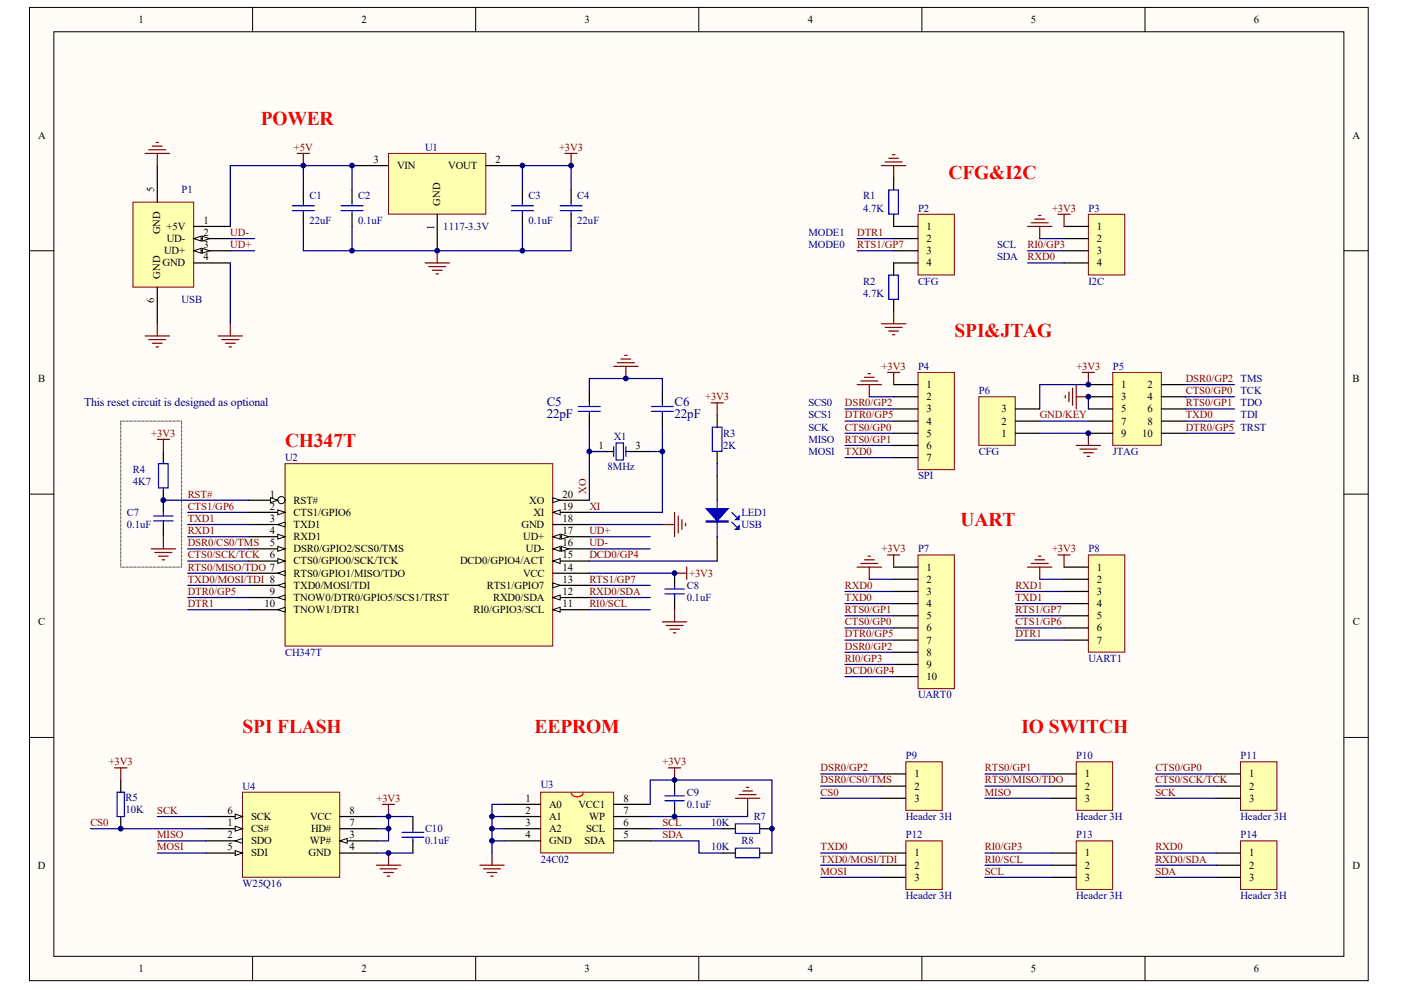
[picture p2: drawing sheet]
<svg xmlns="http://www.w3.org/2000/svg" width="297mm" height="210mm" viewBox="0 0 297 210" stroke-linecap="round" stroke-linejoin="round" font-family="sans-serif">
<g fill="#fffcf8" stroke="#000" stroke-width=".21">
<path d="M6.3 1.6h283.8v206.3h-283.8z"/>
<path d="M11.4 6.7h273.5v196.1h-273.5z"/>
</g>
<g fill="none" stroke="#000" stroke-width=".21">
<path d="M53.6 1.6v5.1M100.9 1.6v5.1M148.2 1.6v5.1M195.5 1.6v5.1M242.8 1.6v5.1M6.3 53.2h5.1M285 53.2h5.1M6.3 104.8h5.1M285 104.8h5.1M6.3 156.4h5.1M285 156.4h5.1M53.6 202.8v5.2"/>
<path d="M100.9 202.8v5.2M148.2 202.8v5.2M195.5 202.8v5.2M242.8 202.8v5.2"/>
</g>
<path d="M34.6 95.7v2.6M34.6 103.5v5.1M34.6 111.2v2.6M143 121.5v2.6M143 126.7v2.6" fill="none" stroke="#000" stroke-width=".26"/>
<path d="M33.6 98.3h2v5.1h-2zM32.6 109.4h4.1M32.6 110.4h4.1M34.6 108.6v.8M34.6 110.4v.8M141 125.9h4.1M141 124.9h4.1M143 124.1v.8M143 125.9v.8" fill="none" stroke="#00f" stroke-width=".26"/>
<g fill="none" stroke="#800000" stroke-width=".26">
<path d="M186.9 35.1h5.2M187.7 34.3h3.6M188.4 33.6h2.1M189.2 32.8h.5M189.5 35.1v2.6M186.9 68.6h5.2M187.7 69.4h3.6M188.4 70.2h2.1M189.2 71h.5M189.5 66.1v2.5M33.3 93.2h2.6M34.6 93.2v2.5"/>
<path d="M32.1 116.4h5.1M32.8 117.1h3.6M33.6 117.9h2.1M34.4 118.7h.5M34.6 113.8v2.6M140.4 111.2h2.6M143 108.6v5.2M143.8 109.4v3.6M144.6 110.2v2M145.3 111v.5M140.4 131.9h5.2M141.2 132.6h3.6"/>
<path d="M142 133.4h2.1M142.8 134.2h.5M143 129.3v2.6M143 121.5h2.6M145.6 120.2v2.6"/>
</g>
<path d="M230.8 45.4h7.7v12.9h-7.7z" fill="#ffffb0" stroke="#800000" stroke-width=".21"/>
<path d="M225.6 48h5.2M225.6 50.6h5.2M225.6 53.2h5.2M225.6 55.7h5.2" fill="none" stroke="#000" stroke-width=".26"/>
<path d="M217.9 48h5.1M218.6 47.2h3.6M219.4 46.5h2.1M220.2 45.7h.5M220.4 48v2.6M224.3 45.4h2.6M225.6 45.4v2.6" fill="none" stroke="#800000" stroke-width=".26"/>
<path d="M194.6 79h7.7v20.6h-7.7z" fill="#ffffb0" stroke="#800000" stroke-width=".21"/>
<path d="M189.5 81.5h5.1M189.5 84.1h5.1M189.5 86.7h5.1M189.5 89.3h5.1M189.5 91.9h5.1M189.5 94.4h5.1M189.5 97h5.1" fill="none" stroke="#000" stroke-width=".26"/>
<g fill="none" stroke="#800000" stroke-width=".26">
<path d="M119.8 32.5h2.6M121.1 32.5v2.6M183.3 80h2M184.1 79.2h.5M188.2 79h2.6M189.5 79v2.5M229.5 79h2.6M230.8 79v2.5M181.7 81.5h5.2M182.5 80.8h3.6M184.3 81.5v2.6M225.9 83.9v.5"/>
<path d="M226.6 83.1v2.1M227.4 82.3v3.6M228.2 81.5v5.2M228.2 84.1h2.6"/>
</g>
<path d="M82.4 32.5h20.6v12.9h-20.6z" fill="#ffffb0" stroke="#800000" stroke-width=".21"/>
<path d="M74.6 35.1h7.8M103 35.1h7.8M64.3 40.3v2.6M64.3 45.4v2.6M74.6 40.3v2.6M74.6 45.4v2.6M92.7 45.4v7.8M110.8 40.3v2.6M110.8 45.4v2.6M121.1 40.3v2.6M121.1 45.4v2.6" fill="none" stroke="#000" stroke-width=".26"/>
<path d="M63 32.5h2.6M64.3 32.5v2.6M90.1 55.7h5.2M90.9 56.5h3.6M91.7 57.3h2M92.4 58.1h.6M92.7 53.2v2.5" fill="none" stroke="#800000" stroke-width=".26"/>
<g fill="none" stroke="#00f" stroke-width=".26">
<path d="M62 44.7h4.6M62 43.6h4.6M64.3 42.9v.7M64.3 44.7v.7M72.3 44.7h4.7M72.3 43.6h4.7M74.6 42.9v.7M74.6 44.7v.7M108.4 44.7h4.7M108.4 43.6h4.7M110.8 42.9v.7M110.8 44.7v.7"/>
<path d="M118.8 44.7h4.6M118.8 43.6h4.6M121.1 42.9v.7M121.1 44.7v.7"/>
</g>
<path d="M28.2 42.9h12.9v18h-12.9z" fill="#ffffb0" stroke="#800000" stroke-width=".21"/>
<path d="M41.1 48h7.7M41.1 55.7h7.7M41.1 53.2h7.7M33.3 60.9v7.7" fill="none" stroke="#000" stroke-width=".26"/>
<g fill="#fffcf8" stroke="#000" stroke-width=".21">
<path d="M41.1 53.2l1.5-.5v1z"/>
<path d="M42.9 52.7l1.5 .5-1.5 .5z"/>
</g>
<path d="M41.1 50.6h7.7" fill="none" stroke="#000" stroke-width=".26"/>
<g fill="#fffcf8" stroke="#000" stroke-width=".21">
<path d="M41.1 50.6l1.5-.5v1z"/>
<path d="M42.9 50.1l1.5 .5-1.5 .5z"/>
</g>
<path d="M33.3 35.1v7.8" fill="none" stroke="#000" stroke-width=".26"/>
<g fill="none" stroke="#800000" stroke-width=".26">
<path d="M30.8 32.5h5.1M31.5 31.8h3.7M32.3 31h2.1M33.1 30.2h.5M33.3 32.5v2.6M30.8 71.2h5.1M31.5 72h3.7M32.3 72.8h2.1M33.1 73.5h.5M33.3 68.6v2.6M46.3 71.2h5.1M47 72h3.6"/>
<path d="M47.8 72.8h2.1M48.6 73.5h.5M48.8 68.6v2.6"/>
</g>
<path d="M114.6 168h15.5v12.8h-15.5z" fill="#ffffb0" stroke="#800000" stroke-width=".21"/>
<g fill="none" stroke="#000" stroke-width=".26">
<path d="M106.9 170.5h7.7M106.9 173.1h7.7M106.9 175.7h7.7M106.9 178.3h7.7M130.1 170.5h7.8M130.1 173.1h7.8M130.1 175.7h7.8M130.1 178.3h7.8M143 165.4v2.6M143 170.5v2.6M153.3 175.7h2.6M161.1 175.7h2.6"/>
<path d="M153.3 180.9h2.6M161.1 180.9h2.6"/>
</g>
<path d="M121.1 168a1.34 1.34 0 0 0 1.3 .9 1.34 1.34 0 0 0 1.3-.9" fill="none" stroke="#f00" stroke-width=".26"/>
<path d="M101.7 183.4h5.2M102.5 184.2h3.6M103.3 185h2M104.1 185.8h.5M104.3 180.9v2.5" fill="none" stroke="#800000" stroke-width=".26"/>
<path d="M141 168.7h4.1M141 169.8h4.1M143 168v.7M143 169.8v.7M155.9 174.7h5.2v2h-5.2zM155.9 179.8h5.2v2.1h-5.2z" fill="none" stroke="#00f" stroke-width=".26"/>
<path d="M51.4 168h20.6v18h-20.6z" fill="#ffffb0" stroke="#800000" stroke-width=".21"/>
<path d="M43.7 173.1h7.7M72.1 173.1h7.7M72.1 175.7h7.7" fill="none" stroke="#000" stroke-width=".26"/>
<path d="M49.9 172.6l1.5 .5-1.5 .5z" fill="#fffcf8" stroke="#000" stroke-width=".21"/>
<path d="M43.7 178.3h7.7" fill="none" stroke="#000" stroke-width=".26"/>
<path d="M49.9 178.3l1.5-.5v1z" fill="#fffcf8" stroke="#000" stroke-width=".21"/>
<path d="M43.7 180.9h7.7" fill="none" stroke="#000" stroke-width=".26"/>
<path d="M49.9 180.3l1.5 .6-1.5 .5z" fill="#fffcf8" stroke="#000" stroke-width=".21"/>
<path d="M43.7 175.7h7.7" fill="none" stroke="#000" stroke-width=".26"/>
<path d="M49.9 175.2l1.5 .5-1.5 .5z" fill="#fffcf8" stroke="#000" stroke-width=".21"/>
<path d="M72.1 178.3h7.7M72.1 180.9h7.7" fill="none" stroke="#000" stroke-width=".26"/>
<path d="M72.1 178.3l1.5-.5v1z" fill="#fffcf8" stroke="#000" stroke-width=".21"/>
<path d="M130.1 77.7h5.2M130.9 76.9h3.6M131.7 76.1h2M132.4 75.4h.6M132.7 77.7v2.6M79.8 183.4h5.2M80.6 184.2h3.6M81.3 185h2.1M82.1 185.8h.5M82.4 180.9v2.5" fill="none" stroke="#800000" stroke-width=".26"/>
<g fill="none" stroke="#00f" stroke-width=".26">
<path d="M122.6 86.2h4.7M122.6 87.2h4.7M125 85.4v.8M125 87.2v.8M138.1 86.2h4.7M138.1 87.2h4.7M140.4 85.4v.8M140.4 87.2v.8M24.8 168h1.6v5.1h-1.6zM85.2 176.5h4.7M85.2 177.5h4.7M87.5 175.7v.8"/>
<path d="M87.5 177.5v.8"/>
</g>
<path d="M125 82.8v2.6M125 88v2.6M140.4 82.8v2.6M140.4 88v2.6M25.6 165.4v2.6M25.6 173.1v2.6M87.5 173.1v2.6M87.5 178.3v2.6" fill="none" stroke="#000" stroke-width=".26"/>
<path d="M194.6 117.7h7.7v28.3h-7.7z" fill="#ffffb0" stroke="#800000" stroke-width=".21"/>
<path d="M189.5 120.2h5.1M189.5 122.8h5.1M189.5 125.4h5.1M189.5 128h5.1M189.5 130.6h5.1M189.5 133.1h5.1M189.5 135.7h5.1M189.5 138.3h5.1M189.5 140.9h5.1M189.5 143.5h5.1" fill="none" stroke="#000" stroke-width=".26"/>
<path d="M230.8 117.7h7.7v20.6h-7.7z" fill="#ffffb0" stroke="#800000" stroke-width=".21"/>
<path d="M225.6 120.2h5.2M225.6 122.8h5.2M225.6 125.4h5.2M225.6 128h5.2M225.6 130.6h5.2M225.6 133.1h5.2M225.6 135.7h5.2" fill="none" stroke="#000" stroke-width=".26"/>
<path d="M194.6 45.4h7.7v12.9h-7.7z" fill="#ffffb0" stroke="#800000" stroke-width=".21"/>
<path d="M189.5 37.7v2.6M189.5 45.4v2.6h5.1M189.5 50.6h5.1M189.5 53.2h5.1M194.6 55.7h-5.1v2.6M189.5 63.5v2.6M152.1 88v2.6M152.1 95.7v2.6M152.1 100.9v5.2M152.1 113.8v5.2" fill="none" stroke="#000" stroke-width=".26"/>
<g fill="none" stroke="#800000" stroke-width=".26">
<path d="M150.8 85.4h2.5M152.1 85.4v2.6M182.5 119.5h3.6M183.3 118.7h2M184.1 117.9h.5M188.2 117.7h2.6M189.5 117.7v2.5M218.6 119.5h3.6M219.4 118.7h2.1M220.2 117.9h.5M224.3 117.7h2.6M225.6 117.7v2.5"/>
<path d="M181.7 120.2h5.2M184.3 120.2v2.6M217.9 120.2h5.1M220.4 120.2v2.6"/>
</g>
<path d="M188.4 40.3h2.1v5.1h-2.1zM188.4 58.3h2.1v5.2h-2.1zM151 90.6h2.1v5.1h-2.1zM152.1 106.1v7.7M155.2 110.7l1 1M155.2 108.6l1 1.1" fill="none" stroke="#00f" stroke-width=".26"/>
<g fill="#00f" stroke="#00f" stroke-width=".26">
<path d="M149.7 107.9h4.7l-2.3 2.5z"/>
<path d="M155.9 112.2l.8-.7v.7z"/>
<path d="M155.9 110.2l.8-.8v.8z"/>
<path d="M149.7 110.4h4.7v.3h-4.7z" fill-rule="evenodd"/>
</g>
<path d="M235.9 79h10.3v15.4h-10.3z" fill="#ffffb0" stroke="#800000" stroke-width=".21"/>
<path d="M230.8 81.5h5.1M230.8 84.1h5.1M230.8 86.7h5.1M230.8 89.3h5.1M230.8 91.9h5.1M246.2 81.5h5.2M246.2 84.1h5.2M246.2 86.7h5.2M246.2 89.3h5.2M246.2 91.9h5.2" fill="none" stroke="#000" stroke-width=".26"/>
<path d="M228.2 94.4h5.1M229 95.2h3.6M229.7 96h2.1M230.5 96.8h.5M230.8 91.9v2.5" fill="none" stroke="#800000" stroke-width=".26"/>
<path d="M207.5 84.1h7.8v10.3h-7.8z" fill="#ffffb0" stroke="#800000" stroke-width=".21"/>
<path d="M215.3 91.9h5.1M215.3 89.3h5.1M215.3 86.7h5.1" fill="none" stroke="#000" stroke-width=".26"/>
<path d="M60.4 98.3h56.8v38.7h-56.8z" fill="#ffffb0" stroke="#800000" stroke-width=".21"/>
<path d="M117.2 106.1h7.8" fill="none" stroke="#000" stroke-width=".26"/>
<path d="M117.2 105.5l1.6 .6-1.6 .5z" fill="#fffcf8" stroke="#000" stroke-width=".21"/>
<path d="M52.7 106.1h7.7" fill="none" stroke="#000" stroke-width=".26"/>
<circle cx="59.7" cy="106" r=".76" fill="#fffcf8" stroke="#000" stroke-width=".21"/>
<path d="M57.3 105.5l1.6 .6-1.6 .5z" fill="#fffcf8" stroke="#000" stroke-width=".21"/>
<path d="M52.7 108.6h7.7" fill="none" stroke="#000" stroke-width=".26"/>
<path d="M58.9 108.1l1.5 .5-1.5 .5z" fill="#fffcf8" stroke="#000" stroke-width=".21"/>
<path d="M52.7 116.4h7.7" fill="none" stroke="#000" stroke-width=".26"/>
<path d="M58.9 115.9l1.5 .5-1.5 .5z" fill="#fffcf8" stroke="#000" stroke-width=".21"/>
<path d="M52.7 119h7.7" fill="none" stroke="#000" stroke-width=".26"/>
<path d="M58.9 118.4l1.5 .6-1.5 .5z" fill="#fffcf8" stroke="#000" stroke-width=".21"/>
<path d="M52.7 121.5h7.7" fill="none" stroke="#000" stroke-width=".26"/>
<path d="M58.9 121.5l1.5-.5v1z" fill="#fffcf8" stroke="#000" stroke-width=".21"/>
<path d="M52.7 124.1h7.7" fill="none" stroke="#000" stroke-width=".26"/>
<path d="M58.9 124.1l1.5-.5v1z" fill="#fffcf8" stroke="#000" stroke-width=".21"/>
<path d="M52.7 111.2h7.7" fill="none" stroke="#000" stroke-width=".26"/>
<path d="M58.9 111.2l1.5-.5v1z" fill="#fffcf8" stroke="#000" stroke-width=".21"/>
<path d="M117.2 113.8h7.8" fill="none" stroke="#000" stroke-width=".26"/>
<g fill="#fffcf8" stroke="#000" stroke-width=".21">
<path d="M117.2 113.8l1.6-.5v1z"/>
<path d="M119 113.3l1.6 .5-1.6 .5z"/>
</g>
<path d="M52.7 113.8h7.7" fill="none" stroke="#000" stroke-width=".26"/>
<path d="M58.9 113.3l1.5 .5-1.5 .5z" fill="#fffcf8" stroke="#000" stroke-width=".21"/>
<path d="M117.2 116.4h7.8" fill="none" stroke="#000" stroke-width=".26"/>
<g fill="#fffcf8" stroke="#000" stroke-width=".21">
<path d="M117.2 116.4l1.6-.5v1z"/>
<path d="M119 115.9l1.6 .5-1.6 .5z"/>
</g>
<path d="M117.2 119h7.8" fill="none" stroke="#000" stroke-width=".26"/>
<path d="M117.2 119l1.6-.6v1.1z" fill="#fffcf8" stroke="#000" stroke-width=".21"/>
<path d="M117.2 124.1h7.8" fill="none" stroke="#000" stroke-width=".26"/>
<path d="M117.2 123.6l1.6 .5-1.6 .5z" fill="#fffcf8" stroke="#000" stroke-width=".21"/>
<path d="M117.2 126.7h7.8" fill="none" stroke="#000" stroke-width=".26"/>
<path d="M117.2 126.7l1.6-.5v1z" fill="#fffcf8" stroke="#000" stroke-width=".21"/>
<path d="M117.2 129.3h7.8" fill="none" stroke="#000" stroke-width=".26"/>
<path d="M117.2 129.3l1.6-.5v1z" fill="#fffcf8" stroke="#000" stroke-width=".21"/>
<path d="M52.7 129.3h7.7" fill="none" stroke="#000" stroke-width=".26"/>
<path d="M58.9 129.3l1.5-.5v1z" fill="#fffcf8" stroke="#000" stroke-width=".21"/>
<path d="M52.7 126.7h7.7" fill="none" stroke="#000" stroke-width=".26"/>
<path d="M58.9 126.7l1.5-.5v1z" fill="#fffcf8" stroke="#000" stroke-width=".21"/>
<path d="M117.2 108.6h7.8" fill="none" stroke="#000" stroke-width=".26"/>
<path d="M117.2 108.6l1.6-.5v1z" fill="#fffcf8" stroke="#000" stroke-width=".21"/>
<path d="M125 95.7h5.1M132.7 95.7h5.2M117.2 111.2h7.8M117.2 121.5h7.8" fill="none" stroke="#000" stroke-width=".26"/>
<path d="M130.1 94.7v2.1M130.6 93.9h1.6v3.6h-1.6zM132.7 94.7v2.1" fill="none" stroke="#00f" stroke-width=".26"/>
<path d="M155.9 169.3h5.2M156.7 168.5h3.6M157.5 167.7h2M158.2 166.9h.6M158.5 169.3v2.5" fill="none" stroke="#800000" stroke-width=".26"/>
<g fill="none" stroke="#000080" stroke-width=".26">
<path d="M64.3 35.1h-15.5v12.9M48.8 53.2h5.2M48.8 50.6h5.2M48.8 55.7v12.9M64.3 48v5.2h56.8v-5.2M64.3 40.3v-5.2h10.3v5.2M74.6 48v5.2M110.8 40.3v-5.2h10.3v5.2M110.8 48v5.2M181.7 53.2h7.8M181.7 50.6h7.8M217.9 53.2h7.7"/>
<path d="M217.9 55.7h7.7M220.4 50.6h5.2M125 82.8v-2.5h15.4v2.5M125 95.7h2.5M125 90.6v15.5M137.9 95.7h2.5M140.4 90.6v18h-15.4M152.1 98.3v2.6M179.2 86.7h10.3M179.2 94.4h10.3M179.2 97h10.3M179.2 91.9h10.3"/>
<path d="M184.3 84.1h5.2M220.4 91.9h10.4M220.4 89.3h10.4M230.8 81.5h-10.4v5.2M230.8 84.1v2.6M251.4 84.1h10.3M251.4 86.7h10.3M251.4 91.9h10.3M251.4 81.5h10.3M251.4 89.3h10.3M34.6 106.1h18.1M39.8 111.2h12.9"/>
<path d="M39.8 113.8h12.9M39.8 116.4h12.9M39.8 108.6h12.9M39.8 119h12.9M125 111.2h15.4M125 113.8h12.9M125 116.4h12.9M125 119h27.1M39.8 121.5h12.9M39.8 124.1h12.9M39.8 126.7h12.9M39.8 129.3h12.9"/>
<path d="M125 121.5h18M125 124.1h12.9M125 126.7h12.9M125 129.3h12.9M179.2 125.4h10.3M179.2 128h10.3M179.2 130.6h10.3M179.2 133.1h10.3M179.2 135.7h10.3M179.2 138.3h10.3M184.3 122.8h5.2M215.3 125.4h10.3"/>
<path d="M215.3 128h10.3M215.3 130.6h10.3M215.3 133.1h10.3M215.3 135.7h10.3M220.4 122.8h5.2M179.2 140.9h10.3M179.2 143.5h10.3M19.2 175.7h24.5M33.3 173.1h10.4M33.3 178.3h10.4M79.8 175.7h2.6M79.8 173.1h7.7"/>
<path d="M82.4 173.1v5.2h-2.6M104.3 175.7h2.6M104.3 173.1h2.6M104.3 178.3h2.6M106.9 170.5h-2.6v10.4M137.9 178.3h10.3v2.6h5.1M137.9 175.7h15.4M158.5 171.8v1.3h-20.6M33.3 180.9h10.4M79.8 180.9h7.7"/>
</g>
<path d="M192.1 161.5h7.7v10.3h-7.7z" fill="#ffffb0" stroke="#800000" stroke-width=".21"/>
<path d="M186.9 164.1h5.2M186.9 166.7h5.2M186.9 169.3h5.2" fill="none" stroke="#000" stroke-width=".26"/>
<path d="M174 166.7h12.9M174 169.3h12.9" fill="none" stroke="#000080" stroke-width=".26"/>
<path d="M228.2 161.5h7.7v10.3h-7.7z" fill="#ffffb0" stroke="#800000" stroke-width=".21"/>
<path d="M223 164.1h5.2M223 166.7h5.2M223 169.3h5.2" fill="none" stroke="#000" stroke-width=".26"/>
<path d="M208.8 166.7h14.2M208.8 169.3h14.2" fill="none" stroke="#000080" stroke-width=".26"/>
<path d="M263 161.5h7.7v10.3h-7.7z" fill="#ffffb0" stroke="#800000" stroke-width=".21"/>
<path d="M257.9 164.1h5.1M257.9 166.7h5.1M257.9 169.3h5.1" fill="none" stroke="#000" stroke-width=".26"/>
<path d="M245 166.7h12.9M245 169.3h12.9" fill="none" stroke="#000080" stroke-width=".26"/>
<path d="M192.1 178.3h7.7v10.3h-7.7z" fill="#ffffb0" stroke="#800000" stroke-width=".21"/>
<path d="M186.9 180.9h5.2M186.9 183.4h5.2M186.9 186h5.2" fill="none" stroke="#000" stroke-width=".26"/>
<path d="M174 183.4h12.9M174 186h12.9" fill="none" stroke="#000080" stroke-width=".26"/>
<path d="M228.2 178.3h7.7v10.3h-7.7z" fill="#ffffb0" stroke="#800000" stroke-width=".21"/>
<path d="M223 180.9h5.2M223 183.4h5.2M223 186h5.2" fill="none" stroke="#000" stroke-width=".26"/>
<path d="M179.2 89.3h10.3M208.8 183.4h14.2M208.8 186h14.2" fill="none" stroke="#000080" stroke-width=".26"/>
<path d="M263 178.3h7.7v10.3h-7.7z" fill="#ffffb0" stroke="#800000" stroke-width=".21"/>
<path d="M257.9 180.9h5.1M257.9 183.4h5.1M257.9 186h5.1" fill="none" stroke="#000" stroke-width=".26"/>
<path d="M137.9 170.5v-5.1h25.8v15.5M174 164.1h12.9M208.8 164.1h14.2M245 164.1h12.9M174 180.9h12.9M208.8 180.9h14.2M245 183.4h12.9M245 186h12.9M245 180.9h12.9" fill="none" stroke="#000080" stroke-width=".26"/>
<path d="M24.3 162.8h2.6M25.6 162.8v2.6M81.1 170.5h2.6M82.4 170.5v2.6M141.7 162.8h2.6M143 162.8v2.6" fill="none" stroke="#800000" stroke-width=".26"/>
<path d="M25.6 89.3h12.9v30.9h-12.9v-30.9" fill="none" stroke="#000" stroke-width=".21" stroke-dasharray="0 .3"/>
<g fill="#000080" stroke="#000080" stroke-width=".21">
<circle cx="25.6" cy="175.7" r=".5"/>
<circle cx="34.6" cy="106" r=".5"/>
<circle cx="64.3" cy="35.1" r=".5"/>
<circle cx="74.6" cy="53.2" r=".5"/>
<circle cx="74.6" cy="35.1" r=".5"/>
<circle cx="82.4" cy="180.9" r=".5"/>
<circle cx="82.4" cy="175.7" r=".5"/>
<circle cx="82.4" cy="173.1" r=".5"/>
<circle cx="92.7" cy="53.2" r=".5"/>
<circle cx="104.3" cy="178.3" r=".5"/>
<circle cx="104.3" cy="175.7" r=".5"/>
<circle cx="104.3" cy="173.1" r=".5"/>
<circle cx="110.8" cy="53.2" r=".5"/>
<circle cx="110.8" cy="35.1" r=".5"/>
<circle cx="121.1" cy="35.1" r=".5"/>
<circle cx="124.9" cy="95.7" r=".5"/>
<circle cx="132.7" cy="80.2" r=".5"/>
<circle cx="140.4" cy="95.7" r=".5"/>
<circle cx="143" cy="173.1" r=".5"/>
<circle cx="143" cy="165.4" r=".5"/>
<circle cx="143" cy="121.5" r=".5"/>
<circle cx="163.7" cy="175.7" r=".5"/>
<circle cx="230.7" cy="91.9" r=".5"/>
<circle cx="230.7" cy="84.1" r=".5"/>
<circle cx="230.7" cy="81.5" r=".5"/>
</g>
<g font-size="4.1" fill="#f00">
<text x="55.3" y="26.4">POWER</text>
<text x="201.1" y="38">CFG&amp;I2C</text>
<text x="202.4" y="71.6">SPI&amp;JTAG</text>
<text x="60.4" y="94.8">CH347T</text>
<text x="203.7" y="111.5">UART</text>
<text x="51.4" y="155.4">SPI FLASH</text>
<text x="113.3" y="155.4">EEPROM</text>
<text x="216.6" y="155.4">IO SWITCH</text>
</g>
<g font-size="2.8" fill="#000080">
<text x="115.9" y="86.1">C5</text>
<text x="115.9" y="88.6">22pF</text>
<text x="143" y="86.1">C6</text>
<text x="143" y="88.6">22pF</text>
</g>
<text font-size="2.5" fill="#000080" x="17.9" y="86.1">This reset circuit is designed as optional</text>
<g font-size="2.3">
<text x="29.3" y="4.9">1</text>
<text x="76.7" y="4.9">2</text>
<text x="124" y="4.9">3</text>
<text x="171.3" y="4.9">4</text>
<text x="218.6" y="4.9">5</text>
<text x="265.9" y="4.9">6</text>
<text x="8.1" y="29.4">A</text>
<text x="286.8" y="29.4">A</text>
<text x="79.2" y="34.6">3</text>
<text x="84.2" y="35.8">VIN</text>
<text x="95" y="35.8">VOUT</text>
<text x="105.1" y="34.6">2</text>
<text x="43.2" y="47.5">1</text>
<text x="34.8" y="53.9">UD+</text>
<text x="35.3" y="48.7">+5V</text>
<text x="35.4" y="51.3">UD-</text>
<text x="43.2" y="52.6">3</text>
<text x="43.2" y="50">2</text>
<text x="196.4" y="48.7">1</text>
<text x="196.4" y="51.3">2</text>
<text x="196.4" y="53.9">3</text>
<text x="232.6" y="48.7">1</text>
<text x="232.6" y="51.3">2</text>
<text x="232.6" y="53.9">3</text>
<text x="34.5" y="56.5">GND</text>
<text x="43.2" y="55.2">4</text>
<text x="196.4" y="56.5">4</text>
<text x="232.6" y="56.5">4</text>
<text x="8.1" y="81">B</text>
<text x="196.4" y="82.3">1</text>
<text x="237.7" y="82.3">1</text>
<text x="243.3" y="82.3">2</text>
<text x="286.8" y="81">B</text>
<text x="196.4" y="84.9">2</text>
<text x="196.4" y="87.4">3</text>
<text x="212.3" y="87.4">3</text>
<text x="237.7" y="84.9">3</text>
<text x="237.7" y="87.4">5</text>
<text x="243.3" y="84.9">4</text>
<text x="243.3" y="87.4">6</text>
<text x="126.9" y="95.2">1</text>
<text x="134.8" y="95.2">3</text>
<text x="196.4" y="90">4</text>
<text x="196.4" y="92.6">5</text>
<text x="196.4" y="95.2">6</text>
<text x="212.3" y="92.6">1</text>
<text x="212.3" y="90">2</text>
<text x="237.7" y="90">7</text>
<text x="237.7" y="92.6">9</text>
<text x="242.2" y="92.6">10</text>
<text x="243.3" y="90">8</text>
<text x="196.4" y="97.8">7</text>
<text x="57.2" y="105.5">1</text>
<text x="62.3" y="106.8">RST#</text>
<text x="112.2" y="106.8">XO</text>
<text x="119.3" y="105.5">20</text>
<text x="57.2" y="108.1">2</text>
<text x="57.2" y="110.7">3</text>
<text x="57.2" y="113.2">4</text>
<text x="62.3" y="109.4">CTS1/GPIO6</text>
<text x="62.3" y="111.9">TXD1</text>
<text x="110.6" y="111.9">GND</text>
<text x="113.1" y="109.4">XI</text>
<text x="119.3" y="113.2">17</text>
<text x="119.3" y="108.1">19</text>
<text x="119.3" y="110.7">18</text>
<text x="57.2" y="115.8">5</text>
<text x="57.2" y="118.4">6</text>
<text x="62.3" y="117.1">DSR0/GPIO2/SCS0/TMS</text>
<text x="62.3" y="119.7">CTS0/GPIO0/SCK/TCK</text>
<text x="62.3" y="114.5">RXD1</text>
<text x="97.6" y="119.7">DCD0/GPIO4/ACT</text>
<text x="110.9" y="114.5">UD+</text>
<text x="111.5" y="117.1">UD-</text>
<text x="119.3" y="115.8">16</text>
<text x="119.3" y="118.4">15</text>
<text x="62.3" y="122.3">RTS0/GPIO1/MISO/TDO</text>
<text x="62.3" y="124.8">TXD0/MOSI/TDI</text>
<text x="103.2" y="124.8">RTS1/GPIO7</text>
<text x="110.9" y="122.3">VCC</text>
<text x="119.3" y="123.6">13</text>
<text x="119.3" y="121">14</text>
<text x="196.4" y="121">1</text>
<text x="196.4" y="123.6">2</text>
<text x="232.6" y="121">1</text>
<text x="232.6" y="123.6">2</text>
<text x="56.1" y="128.7">10</text>
<text x="57.2" y="126.1">9</text>
<text x="62.3" y="130">TNOW1/DTR1</text>
<text x="62.3" y="127.4">TNOW0/DTR0/GPIO5/SCS1/TRST</text>
<text x="100.4" y="130">RI0/GPIO3/SCL</text>
<text x="104.5" y="127.4">RXD0/SDA</text>
<text x="119.3" y="126.1">12</text>
<text x="119.3" y="128.7">11</text>
<text x="196.4" y="126.1">3</text>
<text x="196.4" y="128.7">4</text>
<text x="196.4" y="131.3">5</text>
<text x="232.6" y="126.1">3</text>
<text x="232.6" y="128.7">4</text>
<text x="232.6" y="131.3">5</text>
<text x="8.1" y="132.6">C</text>
<text x="196.4" y="133.9">6</text>
<text x="196.4" y="136.5">7</text>
<text x="232.6" y="133.9">6</text>
<text x="232.6" y="136.5">7</text>
<text x="286.8" y="132.6">C</text>
<text x="196.4" y="139">8</text>
<text x="196.4" y="141.6">9</text>
<text x="196.4" y="144.2">10</text>
<text x="193.9" y="164.8">1</text>
<text x="193.9" y="167.4">2</text>
<text x="230" y="164.8">1</text>
<text x="230" y="167.4">2</text>
<text x="264.8" y="164.8">1</text>
<text x="264.8" y="167.4">2</text>
<text x="48.2" y="172.6">6</text>
<text x="53.2" y="173.9">SCK</text>
<text x="65.7" y="173.9">VCC</text>
<text x="74.1" y="172.6">8</text>
<text x="111.4" y="172.6">2</text>
<text x="111.4" y="170">1</text>
<text x="116.4" y="173.9">A1</text>
<text x="116.4" y="171.3">A0</text>
<text x="122.7" y="171.3">VCC1</text>
<text x="124.9" y="173.9">WP</text>
<text x="132.2" y="170">8</text>
<text x="132.2" y="172.6">7</text>
<text x="193.9" y="170">3</text>
<text x="230" y="170">3</text>
<text x="264.8" y="170">3</text>
<text x="48.2" y="177.7">2</text>
<text x="48.2" y="175.1">1</text>
<text x="53.2" y="179">SDO</text>
<text x="53.2" y="176.4">CS#</text>
<text x="65.7" y="179">WP#</text>
<text x="65.9" y="176.4">HD#</text>
<text x="74.1" y="175.1">7</text>
<text x="74.1" y="177.7">3</text>
<text x="111.4" y="177.7">4</text>
<text x="111.4" y="175.1">3</text>
<text x="116.4" y="179">GND</text>
<text x="116.4" y="176.4">A2</text>
<text x="123.9" y="179">SDA</text>
<text x="124.3" y="176.4">SCL</text>
<text x="132.2" y="175.1">6</text>
<text x="132.2" y="177.7">5</text>
<text x="8" y="184.2">D</text>
<text x="48.2" y="180.3">5</text>
<text x="53.2" y="181.6">SDI</text>
<text x="65.4" y="181.6">GND</text>
<text x="74.1" y="180.3">4</text>
<text x="193.9" y="181.6">1</text>
<text x="193.9" y="184.2">2</text>
<text x="230" y="181.6">1</text>
<text x="230" y="184.2">2</text>
<text x="264.8" y="181.6">1</text>
<text x="264.8" y="184.2">2</text>
<text x="286.7" y="184.2">D</text>
<text x="193.9" y="186.8">3</text>
<text x="230" y="186.8">3</text>
<text x="264.8" y="186.8">3</text>
<text x="29.3" y="206.1">1</text>
<text x="76.7" y="206.1">2</text>
<text x="124" y="206.1">3</text>
<text x="171.3" y="206.1">4</text>
<text x="218.6" y="206.1">5</text>
<text x="265.9" y="206.1">6</text>
</g>
<g font-size="2.3" fill="#800000">
<text x="62.3" y="32">+5V</text>
<text x="118.5" y="32">+3V3</text>
<text x="223" y="44.9">+3V3</text>
<text x="48.8" y="52.6">UD+</text>
<text x="48.8" y="50">UD-</text>
<text x="181.7" y="50">DTR1</text>
<text x="181.7" y="52.6">RTS1/GP7</text>
<text x="217.9" y="52.6">RI0/GP3</text>
<text x="217.9" y="55.2">RXD0</text>
<text x="186.9" y="78.4">+3V3</text>
<text x="228.2" y="78.4">+3V3</text>
<text x="251.4" y="81">DSR0/GP2 TMS</text>
<text x="251.4" y="83.6">CTS0/GP0</text>
<text x="149.5" y="84.9">+3V3</text>
<text x="179.2" y="86.1">DSR0/GP2</text>
<text x="179.2" y="88.7">DTR0/GP5</text>
<text x="220.4" y="88.7">GND/KEY</text>
<text x="251.4" y="86.1">RTS0/GP1</text>
<text x="251.4" y="88.7">TXD0</text>
<text x="32.1" y="92.6">+3V3</text>
<text x="179.2" y="93.9">RTS0/GP1</text>
<text x="179.2" y="91.3">CTS0/GP0</text>
<text x="251.4" y="91.3">DTR0/GP5 TRST</text>
<text x="179.2" y="96.5">TXD0</text>
<text x="39.8" y="105.5">RST#</text>
<text x="39.8" y="108.1">CTS1/GP6</text>
<text x="39.8" y="110.7">TXD1</text>
<text x="39.8" y="113.2">RXD1</text>
<text x="125" y="108.1">XI</text>
<text x="125" y="113.2">UD+</text>
<text x="39.8" y="118.4">CTS0/SCK/TCK</text>
<text x="39.8" y="115.8">DSR0/CS0/TMS</text>
<text x="125" y="115.8">UD-</text>
<text x="125" y="118.4">DCD0/GP4</text>
<text x="186.9" y="117.1">+3V3</text>
<text x="223" y="117.1">+3V3</text>
<text x="39.8" y="121">RTS0/MISO/TDO 7</text>
<text x="39.8" y="123.6">TXD0/MOSI/TDI 8</text>
<text x="125" y="123.6">RTS1/GP7</text>
<text x="146.1" y="122.3">+3V3</text>
<text x="179.2" y="124.8">RXD0</text>
<text x="215.3" y="124.8">RXD1</text>
<text x="39.8" y="126.1">DTR0/GP5</text>
<text x="39.8" y="128.7">DTR1</text>
<text x="125" y="126.1">RXD0/SDA</text>
<text x="125" y="128.7">RI0/SCL</text>
<text x="179.2" y="130">RTS0/GP1</text>
<text x="179.2" y="127.4">TXD0</text>
<text x="215.3" y="127.4">TXD1</text>
<text x="215.3" y="130">RTS1/GP7</text>
<text x="179.2" y="135.2">DTR0/GP5</text>
<text x="179.2" y="132.6">CTS0/GP0</text>
<text x="179.2" y="137.7">DSR0/GP2</text>
<text x="215.3" y="132.6">CTS1/GP6</text>
<text x="215.3" y="135.2">DTR1</text>
<text x="179.2" y="140.3">RI0/GP3</text>
<text x="179.2" y="142.9">DCD0/GP4</text>
<text x="23.1" y="162.2">+3V3</text>
<text x="140.5" y="162.2">+3V3</text>
<text x="174" y="163.5">DSR0/GP2</text>
<text x="174" y="166.1">DSR0/CS0/TMS</text>
<text x="208.8" y="163.5">RTS0/GP1</text>
<text x="208.8" y="166.1">RTS0/MISO/TDO</text>
<text x="245" y="163.5">CTS0/GP0</text>
<text x="245" y="166.1">CTS0/SCK/TCK</text>
<text x="33.3" y="172.6">SCK</text>
<text x="79.8" y="170">+3V3</text>
<text x="174" y="168.7">CS0</text>
<text x="208.8" y="168.7">MISO</text>
<text x="245" y="168.7">SCK</text>
<text x="19.2" y="175.1">CS0</text>
<text x="33.3" y="177.7">MISO</text>
<text x="140.4" y="175.1">SCL</text>
<text x="140.4" y="177.7">SDA</text>
<text x="33.3" y="180.3">MOSI</text>
<text x="174" y="180.3">TXD0</text>
<text x="174" y="185.5">MOSI</text>
<text x="174" y="182.9">TXD0/MOSI/TDI</text>
<text x="208.8" y="185.5">SCL</text>
<text x="208.8" y="180.3">RI0/GP3</text>
<text x="208.8" y="182.9">RI0/SCL</text>
<text x="245" y="185.5">SDA</text>
<text x="245" y="182.9">RXD0/SDA</text>
<text x="245" y="180.3">RXD0</text>
</g>
<g font-size="2.3" fill="#000080">
<text x="90.1" y="32">U1</text>
<text x="38.5" y="41">P1</text>
<text x="65.6" y="42.3">C1</text>
<text x="65.6" y="47.5">22uF</text>
<text x="75.9" y="42.3">C2</text>
<text x="75.9" y="47.5">0.1uF</text>
<text x="112.1" y="42.3">C3</text>
<text x="112.1" y="47.5">0.1uF</text>
<text x="122.4" y="42.3">C4</text>
<text x="122.4" y="47.5">22uF</text>
<text x="183" y="44.9">4.7K</text>
<text x="183" y="42.3">R1</text>
<text x="194.6" y="44.9">P2</text>
<text x="230.8" y="44.9">P3</text>
<text x="94" y="48.7">1117-3.3V</text>
<text x="171.4" y="50">MODE1</text>
<text x="171.4" y="52.6">MODE0</text>
<text x="211.4" y="52.6">SCL</text>
<text x="211.4" y="55.2">SDA</text>
<text x="38.5" y="64.2">USB</text>
<text x="183" y="62.9">4.7K</text>
<text x="183" y="60.4">R2</text>
<text x="194.6" y="60.4">CFG</text>
<text x="230.8" y="60.4">I2C</text>
<text x="194.6" y="78.4">P4</text>
<text x="207.5" y="83.6">P6</text>
<text x="235.9" y="78.4">P5</text>
<text x="263" y="83.6">TCK</text>
<text x="171.4" y="86.1">SCS0</text>
<text x="171.4" y="88.7">SCS1</text>
<text x="263" y="88.7">TDI</text>
<text x="263" y="86.1">TDO</text>
<text x="130.1" y="93.4">X1</text>
<text x="153.3" y="95.2">2K</text>
<text x="153.3" y="92.6">R3</text>
<text x="171.4" y="93.9">MISO</text>
<text x="171.4" y="91.3">SCK</text>
<text x="28.2" y="100.3">R4</text>
<text x="60.4" y="97.8">U2</text>
<text x="128.8" y="99.6">8MHz</text>
<text x="171.4" y="96.5">MOSI</text>
<text x="194.6" y="101.6">SPI</text>
<text x="207.5" y="96.5">CFG</text>
<text x="235.9" y="96.5">JTAG</text>
<text x="28.2" y="102.9">4K7</text>
<text x="26.9" y="109.4">C7</text>
<text x="26.9" y="111.9">0.1uF</text>
<text x="157.2" y="109.4">LED1</text>
<text x="157.2" y="111.9">USB</text>
<text x="194.6" y="117.1">P7</text>
<text x="230.8" y="117.1">P8</text>
<text x="145.6" y="124.8">C8</text>
<text x="145.6" y="127.4">0.1uF</text>
<text x="60.4" y="139">CH347T</text>
<text x="230.8" y="140.3">UART1</text>
<text x="194.6" y="148.1">UART0</text>
<text x="192.1" y="161">P9</text>
<text x="228.2" y="161">P10</text>
<text x="263" y="161">P11</text>
<text x="51.4" y="167.4">U4</text>
<text x="114.6" y="167.2">U3</text>
<text x="26.6" y="169.7">R5</text>
<text x="26.6" y="172.3">10K</text>
<text x="145.6" y="168.7">C9</text>
<text x="145.6" y="171.3">0.1uF</text>
<text x="159.8" y="173.9">R7</text>
<text x="192.1" y="173.9">Header 3H</text>
<text x="228.2" y="173.9">Header 3H</text>
<text x="263" y="173.9">Header 3H</text>
<text x="90.1" y="176.4">C10</text>
<text x="90.1" y="179">0.1uF</text>
<text x="150.8" y="175.1">10K</text>
<text x="157.2" y="179">R8</text>
<text x="192.1" y="177.7">P12</text>
<text x="228.2" y="177.7">P13</text>
<text x="263" y="177.7">P14</text>
<text x="114.6" y="182.9">24C02</text>
<text x="150.8" y="180.3">10K</text>
<text x="51.4" y="188">W25Q16</text>
<text x="192.1" y="190.6">Header 3H</text>
<text x="228.2" y="190.6">Header 3H</text>
<text x="263" y="190.6">Header 3H</text>
</g>
<g font-size="2.2">
<text x="32.7" y="40.8" transform="rotate(-90 32.7 40.8)">5</text>
<text x="93.3" y="43.6" transform="rotate(-90 93.3 43.6)">GND</text>
<text x="34" y="49.7" transform="rotate(-90 34 49.7)">GND</text>
<text x="92" y="48.7" transform="rotate(-90 92 48.7)">1</text>
<text x="34" y="59.1" transform="rotate(-90 34 59.1)">GND</text>
<text x="32.7" y="64.2" transform="rotate(-90 32.7 64.2)">6</text>
</g>
<text font-size="2.2" fill="#800000" x="124.3" y="104.8" transform="rotate(-90 124.3 104.8)">XO</text>
</svg>
